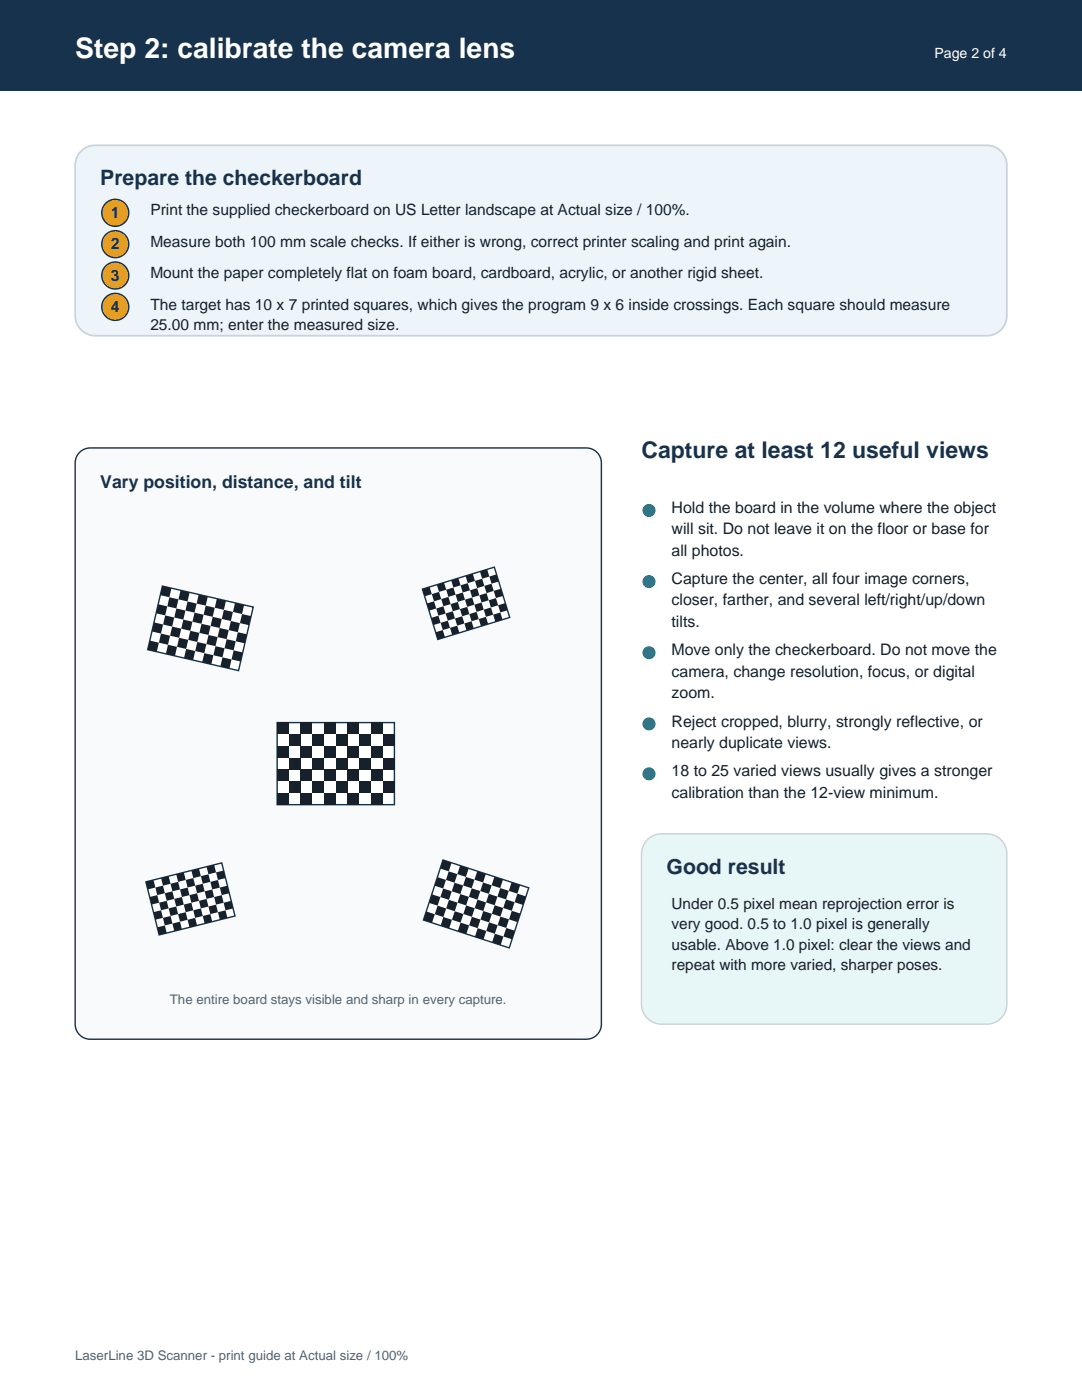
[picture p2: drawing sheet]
<svg xmlns="http://www.w3.org/2000/svg" width="216mm" height="279mm" viewBox="0 0 216 279" stroke-linecap="round" stroke-linejoin="round" font-family="sans-serif">
<path d="M0 0h215.9v18h-215.9z" fill-rule="evenodd" fill="#17324d"/>
<path d="M16.2 30.2a4 4 0 0 1 2.8-1.2h177.9a4 4 0 0 1 4 4v30a4 4 0 0 1-4 4h-177.9a4 4 0 0 1-4-4v-30a4 4 0 0 1 1.2-2.8z" fill-rule="evenodd" fill="#edf4fa" stroke="#c8d3dc" stroke-width=".35"/>
<g fill="#e59d22" stroke="#17324d" stroke-width=".28">
<circle cx="23" cy="42.5" r="2.7"/>
<circle cx="23" cy="48.7" r="2.7"/>
<circle cx="23" cy="55" r="2.7"/>
<circle cx="23" cy="61.2" r="2.7"/>
</g>
<path d="M16.1 90.1l1.2-.6 .7-.1h99a3 3 0 0 1 3 3v112a3 3 0 0 1-3 3h-99a3 3 0 0 1-3-3v-112a2.99 2.99 0 0 1 1.1-2.3z" fill-rule="evenodd" fill="#f8fafc" stroke="#17324d" stroke-width=".28"/>
<path d="M32.4 117l18.1 4.1-2.9 12.7-18.1-4.1z" fill-rule="evenodd" fill="#fff" stroke="#17324d" stroke-width=".28"/>
<g fill="#17212b">
<path d="M29.9 127.8l1.8 .5-.4 1.8-1.8-.4z" fill-rule="evenodd"/>
<path d="M33.5 128.7l1.8 .4-.4 1.8-1.8-.4z" fill-rule="evenodd"/>
<path d="M37.1 129.5l1.9 .4-.5 1.8-1.8-.4z" fill-rule="evenodd"/>
<path d="M40.8 130.3l1.8 .5-.4 1.8-1.9-.4z" fill-rule="evenodd"/>
<path d="M44.4 131.2l1.8 .4-.4 1.8-1.8-.4z" fill-rule="evenodd"/>
<path d="M32.1 126.4l1.8 .5-.4 1.8-1.8-.4z" fill-rule="evenodd"/>
<path d="M35.7 127.3l1.9 .4-.5 1.8-1.8-.4z" fill-rule="evenodd"/>
<path d="M39.4 128.1l1.8 .4-.4 1.8-1.8-.4z" fill-rule="evenodd"/>
<path d="M43 129l1.8 .4-.4 1.8-1.8-.4z" fill-rule="evenodd"/>
<path d="M46.6 129.8l1.8 .4-.4 1.8-1.8-.4z" fill-rule="evenodd"/>
<path d="M30.7 124.2l1.8 .4-.4 1.8-1.8-.4z" fill-rule="evenodd"/>
<path d="M34.4 125.1l1.8 .4-.5 1.8-1.8-.4z" fill-rule="evenodd"/>
<path d="M38 125.9l1.8 .4-.4 1.8-1.8-.4z" fill-rule="evenodd"/>
<path d="M41.6 126.7l1.8 .4-.4 1.9-1.8-.5z" fill-rule="evenodd"/>
<path d="M45.2 127.6l1.8 .4-.4 1.8-1.8-.4z" fill-rule="evenodd"/>
<path d="M33 122.8l1.8 .4-.4 1.9-1.9-.5z" fill-rule="evenodd"/>
<path d="M36.6 123.7l1.8 .4-.4 1.8-1.8-.4z" fill-rule="evenodd"/>
<path d="M40.2 124.5l1.8 .4-.4 1.8-1.8-.4z" fill-rule="evenodd"/>
<path d="M43.8 125.3l1.8 .4-.4 1.9-1.8-.5z" fill-rule="evenodd"/>
<path d="M47.5 126.2l1.8 .4-.4 1.8-1.9-.4z" fill-rule="evenodd"/>
<path d="M31.6 120.6l1.8 .4-.4 1.8-1.9-.4z" fill-rule="evenodd"/>
<path d="M35.2 121.4l1.8 .4-.4 1.9-1.8-.5z" fill-rule="evenodd"/>
<path d="M38.8 122.3l1.8 .4-.4 1.8-1.8-.4z" fill-rule="evenodd"/>
<path d="M42.4 123.1l1.9 .4-.5 1.8-1.8-.4z" fill-rule="evenodd"/>
<path d="M46.1 123.9l1.8 .5-.4 1.8-1.9-.5z" fill-rule="evenodd"/>
<path d="M33.8 119.2l1.8 .4-.4 1.8-1.8-.4z" fill-rule="evenodd"/>
<path d="M37.4 120l1.8 .5-.4 1.8-1.8-.5z" fill-rule="evenodd"/>
<path d="M41 120.9l1.9 .4-.5 1.8-1.8-.4z" fill-rule="evenodd"/>
<path d="M44.7 121.7l1.8 .4-.4 1.8-1.8-.4z" fill-rule="evenodd"/>
<path d="M48.3 122.5l1.8 .5-.4 1.8-1.8-.4z" fill-rule="evenodd"/>
<path d="M32.4 117l1.8 .4-.4 1.8-1.8-.4z" fill-rule="evenodd"/>
<path d="M36 117.8l1.8 .4-.4 1.8-1.8-.4z" fill-rule="evenodd"/>
<path d="M39.7 118.6l1.8 .5-.5 1.8-1.8-.4z" fill-rule="evenodd"/>
<path d="M43.3 119.5l1.8 .4-.4 1.8-1.8-.4z" fill-rule="evenodd"/>
<path d="M46.9 120.3l1.8 .4-.4 1.8-1.8-.4z" fill-rule="evenodd"/>
</g>
<path d="M84.3 117.6l14.3-4.4 3.1 10-14.3 4.4z" fill-rule="evenodd" fill="#fff" stroke="#17324d" stroke-width=".28"/>
<g fill="#17212b">
<path d="M86.9 126.2l1.5-.5 .4 1.5-1.4 .4z" fill-rule="evenodd"/>
<path d="M89.8 125.3l1.4-.4 .5 1.4-1.5 .4z" fill-rule="evenodd"/>
<path d="M92.7 124.4l1.4-.4 .4 1.4-1.4 .5z" fill-rule="evenodd"/>
<path d="M95.5 123.5l1.5-.4 .4 1.4-1.4 .5z" fill-rule="evenodd"/>
<path d="M98.4 122.7l1.4-.5 .5 1.5-1.5 .4z" fill-rule="evenodd"/>
<path d="M87.9 124.3l1.5-.4 .4 1.4-1.4 .4z" fill-rule="evenodd"/>
<path d="M90.8 123.4l1.4-.4 .5 1.4-1.5 .5z" fill-rule="evenodd"/>
<path d="M93.7 122.6l1.4-.5 .4 1.4-1.4 .5z" fill-rule="evenodd"/>
<path d="M96.5 121.7l1.5-.5 .4 1.5-1.4 .4z" fill-rule="evenodd"/>
<path d="M99.4 120.8l1.4-.4 .5 1.4-1.5 .4z" fill-rule="evenodd"/>
<path d="M86 123.3l1.5-.4 .4 1.4-1.4 .4z" fill-rule="evenodd"/>
<path d="M88.9 122.4l1.5-.4 .4 1.4-1.4 .5z" fill-rule="evenodd"/>
<path d="M91.8 121.6l1.4-.5 .5 1.5-1.5 .4z" fill-rule="evenodd"/>
<path d="M94.7 120.7l1.4-.5 .4 1.5-1.4 .4z" fill-rule="evenodd"/>
<path d="M97.5 119.8l1.5-.4 .4 1.4-1.4 .4z" fill-rule="evenodd"/>
<path d="M87 121.4l1.5-.4 .4 1.4-1.4 .5z" fill-rule="evenodd"/>
<path d="M89.9 120.6l1.4-.5 .5 1.5-1.4 .4z" fill-rule="evenodd"/>
<path d="M92.8 119.7l1.4-.5 .5 1.5-1.5 .4z" fill-rule="evenodd"/>
<path d="M95.6 118.8l1.5-.4 .4 1.4-1.4 .4z" fill-rule="evenodd"/>
<path d="M98.5 117.9l1.5-.4 .4 1.4-1.4 .5z" fill-rule="evenodd"/>
<path d="M85.2 120.4l1.4-.4 .4 1.4-1.4 .5z" fill-rule="evenodd"/>
<path d="M88 119.6l1.5-.5 .4 1.5-1.4 .4z" fill-rule="evenodd"/>
<path d="M90.9 118.7l1.4-.5 .5 1.5-1.5 .4z" fill-rule="evenodd"/>
<path d="M93.8 117.8l1.4-.4 .4 1.4-1.4 .4z" fill-rule="evenodd"/>
<path d="M96.6 116.9l1.5-.4 .4 1.4-1.4 .5z" fill-rule="evenodd"/>
<path d="M86.2 118.6l1.4-.5 .4 1.5-1.4 .4z" fill-rule="evenodd"/>
<path d="M89 117.7l1.5-.4 .4 1.4-1.4 .4z" fill-rule="evenodd"/>
<path d="M91.9 116.8l1.4-.4 .5 1.4-1.5 .4z" fill-rule="evenodd"/>
<path d="M94.8 115.9l1.4-.4 .4 1.4-1.4 .5z" fill-rule="evenodd"/>
<path d="M97.6 115.1l1.5-.5 .4 1.5-1.4 .4z" fill-rule="evenodd"/>
<path d="M84.3 117.6l1.4-.5 .5 1.5-1.5 .4z" fill-rule="evenodd"/>
<path d="M87.2 116.7l1.4-.4 .4 1.4-1.4 .4z" fill-rule="evenodd"/>
<path d="M90 115.8l1.5-.4 .4 1.4-1.4 .5z" fill-rule="evenodd"/>
<path d="M92.9 114.9l1.4-.4 .5 1.4-1.5 .5z" fill-rule="evenodd"/>
<path d="M95.8 114.1l1.4-.5 .4 1.5-1.4 .4z" fill-rule="evenodd"/>
</g>
<path d="M55.3 144.2h23.4v16.4h-23.4z" fill-rule="evenodd" fill="#fff" stroke="#17324d" stroke-width=".28"/>
<g fill="#17212b">
<path d="M55.3 158.3h2.3v2.3h-2.3z" fill-rule="evenodd"/>
<path d="M60 158.3h2.3v2.3h-2.3z" fill-rule="evenodd"/>
<path d="M64.7 158.3h2.3v2.3h-2.3z" fill-rule="evenodd"/>
<path d="M69.3 158.3h2.4v2.3h-2.4z" fill-rule="evenodd"/>
<path d="M74 158.3h2.4v2.3h-2.4z" fill-rule="evenodd"/>
<path d="M57.6 155.9h2.4v2.4h-2.4z" fill-rule="evenodd"/>
<path d="M62.3 155.9h2.4v2.4h-2.4z" fill-rule="evenodd"/>
<path d="M67 155.9h2.3v2.4h-2.3z" fill-rule="evenodd"/>
<path d="M71.7 155.9h2.3v2.4h-2.3z" fill-rule="evenodd"/>
<path d="M76.4 155.9h2.3v2.4h-2.3z" fill-rule="evenodd"/>
<path d="M55.3 153.6h2.3v2.3h-2.3z" fill-rule="evenodd"/>
<path d="M60 153.6h2.3v2.3h-2.3z" fill-rule="evenodd"/>
<path d="M64.7 153.6h2.3v2.3h-2.3z" fill-rule="evenodd"/>
<path d="M69.3 153.6h2.4v2.3h-2.4z" fill-rule="evenodd"/>
<path d="M74 153.6h2.4v2.3h-2.4z" fill-rule="evenodd"/>
<path d="M57.6 151.2h2.4v2.4h-2.4z" fill-rule="evenodd"/>
<path d="M62.3 151.2h2.4v2.4h-2.4z" fill-rule="evenodd"/>
<path d="M67 151.2h2.3v2.4h-2.3z" fill-rule="evenodd"/>
<path d="M71.7 151.2h2.3v2.4h-2.3z" fill-rule="evenodd"/>
<path d="M76.4 151.2h2.3v2.4h-2.3z" fill-rule="evenodd"/>
<path d="M55.3 148.9h2.3v2.3h-2.3z" fill-rule="evenodd"/>
<path d="M60 148.9h2.3v2.3h-2.3z" fill-rule="evenodd"/>
<path d="M64.7 148.9h2.3v2.3h-2.3z" fill-rule="evenodd"/>
<path d="M69.3 148.9h2.4v2.3h-2.4z" fill-rule="evenodd"/>
<path d="M74 148.9h2.4v2.3h-2.4z" fill-rule="evenodd"/>
<path d="M57.6 146.6h2.4v2.3h-2.4z" fill-rule="evenodd"/>
<path d="M62.3 146.6h2.4v2.3h-2.4z" fill-rule="evenodd"/>
<path d="M67 146.6h2.3v2.3h-2.3z" fill-rule="evenodd"/>
<path d="M71.7 146.6h2.3v2.3h-2.3z" fill-rule="evenodd"/>
<path d="M76.4 146.6h2.3v2.3h-2.3z" fill-rule="evenodd"/>
<path d="M55.3 144.2h2.3v2.3h-2.3z" fill-rule="evenodd"/>
<path d="M60 144.2h2.3v2.3h-2.3z" fill-rule="evenodd"/>
<path d="M64.7 144.2h2.3v2.3h-2.3z" fill-rule="evenodd"/>
<path d="M69.3 144.2h2.4v2.3h-2.4z" fill-rule="evenodd"/>
<path d="M74 144.2h2.4v2.3h-2.4z" fill-rule="evenodd"/>
</g>
<path d="M29.1 176l15.1-3.8 2.7 10.6-15.1 3.8z" fill-rule="evenodd" fill="#fff" stroke="#17324d" stroke-width=".28"/>
<g fill="#17212b">
<path d="M31.4 185.1l1.5-.4 .4 1.5-1.5 .4z" fill-rule="evenodd"/>
<path d="M34.4 184.3l1.5-.4 .4 1.6-1.5 .3z" fill-rule="evenodd"/>
<path d="M37.4 183.6l1.5-.4 .4 1.5-1.5 .4z" fill-rule="evenodd"/>
<path d="M40.5 182.8l1.5-.4 .3 1.5-1.5 .4z" fill-rule="evenodd"/>
<path d="M43.5 182.1l1.5-.4 .4 1.5-1.5 .4z" fill-rule="evenodd"/>
<path d="M32.5 183.2l1.5-.4 .4 1.5-1.5 .4z" fill-rule="evenodd"/>
<path d="M35.5 182.4l1.6-.4 .3 1.6-1.5 .3z" fill-rule="evenodd"/>
<path d="M38.6 181.7l1.5-.4 .4 1.5-1.6 .4z" fill-rule="evenodd"/>
<path d="M41.6 180.9l1.5-.4 .4 1.6-1.5 .3z" fill-rule="evenodd"/>
<path d="M44.6 180.2l1.5-.4 .4 1.5-1.5 .4z" fill-rule="evenodd"/>
<path d="M30.6 182l1.5-.3 .4 1.5-1.5 .4z" fill-rule="evenodd"/>
<path d="M33.6 181.3l1.6-.4 .3 1.5-1.5 .4z" fill-rule="evenodd"/>
<path d="M36.7 180.5l1.5-.3 .4 1.5-1.5 .3z" fill-rule="evenodd"/>
<path d="M39.7 179.8l1.5-.4 .4 1.5-1.5 .4z" fill-rule="evenodd"/>
<path d="M42.7 179l1.5-.4 .4 1.6-1.5 .3z" fill-rule="evenodd"/>
<path d="M31.8 180.2l1.5-.4 .3 1.5-1.5 .4z" fill-rule="evenodd"/>
<path d="M34.8 179.4l1.5-.4 .4 1.5-1.5 .4z" fill-rule="evenodd"/>
<path d="M37.8 178.6l1.5-.3 .4 1.5-1.5 .4z" fill-rule="evenodd"/>
<path d="M40.8 177.9l1.6-.4 .3 1.5-1.5 .4z" fill-rule="evenodd"/>
<path d="M43.9 177.1l1.5-.3 .4 1.5-1.6 .3z" fill-rule="evenodd"/>
<path d="M29.9 179l1.5-.4 .4 1.6-1.6 .3z" fill-rule="evenodd"/>
<path d="M32.9 178.3l1.5-.4 .4 1.5-1.5 .4z" fill-rule="evenodd"/>
<path d="M35.9 177.5l1.5-.4 .4 1.5-1.5 .4z" fill-rule="evenodd"/>
<path d="M38.9 176.8l1.6-.4 .3 1.5-1.5 .4z" fill-rule="evenodd"/>
<path d="M42 176l1.5-.4 .4 1.5-1.5 .4z" fill-rule="evenodd"/>
<path d="M31 177.1l1.5-.4 .4 1.6-1.5 .3z" fill-rule="evenodd"/>
<path d="M34 176.4l1.5-.4 .4 1.5-1.5 .4z" fill-rule="evenodd"/>
<path d="M37.1 175.6l1.5-.4 .3 1.6-1.5 .3z" fill-rule="evenodd"/>
<path d="M40.1 174.9l1.5-.4 .4 1.5-1.5 .4z" fill-rule="evenodd"/>
<path d="M43.1 174.1l1.5-.4 .4 1.5-1.5 .4z" fill-rule="evenodd"/>
<path d="M29.1 176l1.5-.4 .4 1.5-1.5 .4z" fill-rule="evenodd"/>
<path d="M32.1 175.2l1.6-.3 .3 1.5-1.5 .3z" fill-rule="evenodd"/>
<path d="M35.2 174.5l1.5-.4 .4 1.5-1.6 .4z" fill-rule="evenodd"/>
<path d="M38.2 173.7l1.5-.4 .4 1.6-1.5 .3z" fill-rule="evenodd"/>
<path d="M41.2 173l1.5-.4 .4 1.5-1.5 .4z" fill-rule="evenodd"/>
</g>
<path d="M88.4 171.6l17.1 5.6-3.9 12-17.1-5.6z" fill-rule="evenodd" fill="#fff" stroke="#17324d" stroke-width=".28"/>
<g fill="#17212b">
<path d="M85 181.9l1.8 .6-.6 1.7-1.7-.6z" fill-rule="evenodd"/>
<path d="M88.5 183l1.7 .6-.6 1.7-1.7-.6z" fill-rule="evenodd"/>
<path d="M91.9 184.1l1.7 .6-.5 1.7-1.8-.6z" fill-rule="evenodd"/>
<path d="M95.3 185.2l1.7 .6-.5 1.7-1.7-.6z" fill-rule="evenodd"/>
<path d="M98.7 186.3l1.8 .6-.6 1.7-1.7-.5z" fill-rule="evenodd"/>
<path d="M87.3 180.7l1.7 .6-.5 1.7-1.7-.5z" fill-rule="evenodd"/>
<path d="M90.7 181.9l1.8 .5-.6 1.7-1.7-.5z" fill-rule="evenodd"/>
<path d="M94.2 183l1.7 .5-.6 1.7-1.7-.5z" fill-rule="evenodd"/>
<path d="M97.6 184.1l1.7 .5-.6 1.7-1.7-.5z" fill-rule="evenodd"/>
<path d="M101 185.2l1.7 .5-.5 1.8-1.7-.6z" fill-rule="evenodd"/>
<path d="M86.2 178.5l1.7 .5-.6 1.7-1.7-.5z" fill-rule="evenodd"/>
<path d="M89.6 179.6l1.7 .5-.6 1.8-1.7-.6z" fill-rule="evenodd"/>
<path d="M93 180.7l1.7 .6-.5 1.7-1.7-.6z" fill-rule="evenodd"/>
<path d="M96.4 181.8l1.7 .6-.5 1.7-1.7-.6z" fill-rule="evenodd"/>
<path d="M99.9 182.9l1.7 .6-.6 1.7-1.7-.6z" fill-rule="evenodd"/>
<path d="M88.4 177.3l1.7 .6-.5 1.7-1.7-.6z" fill-rule="evenodd"/>
<path d="M91.9 178.4l1.7 .6-.6 1.7-1.7-.6z" fill-rule="evenodd"/>
<path d="M95.3 179.5l1.7 .6-.6 1.7-1.7-.5z" fill-rule="evenodd"/>
<path d="M98.7 180.7l1.7 .5-.5 1.7-1.8-.5z" fill-rule="evenodd"/>
<path d="M102.1 181.8l1.7 .5-.5 1.7-1.7-.5z" fill-rule="evenodd"/>
<path d="M87.3 175.1l1.7 .5-.6 1.7-1.7-.5z" fill-rule="evenodd"/>
<path d="M90.7 176.2l1.7 .5-.5 1.7-1.8-.5z" fill-rule="evenodd"/>
<path d="M94.1 177.3l1.7 .5-.5 1.7-1.7-.5z" fill-rule="evenodd"/>
<path d="M97.5 178.4l1.8 .5-.6 1.8-1.7-.6z" fill-rule="evenodd"/>
<path d="M101 179.5l1.7 .6-.6 1.7-1.7-.6z" fill-rule="evenodd"/>
<path d="M89.5 173.9l1.8 .6-.6 1.7-1.7-.6z" fill-rule="evenodd"/>
<path d="M93 175l1.7 .6-.6 1.7-1.7-.6z" fill-rule="evenodd"/>
<path d="M96.4 176.1l1.7 .6-.6 1.7-1.7-.6z" fill-rule="evenodd"/>
<path d="M99.8 177.2l1.7 .6-.5 1.7-1.7-.6z" fill-rule="evenodd"/>
<path d="M103.2 178.3l1.8 .6-.6 1.7-1.7-.5z" fill-rule="evenodd"/>
<path d="M88.4 171.6l1.7 .6-.6 1.7-1.7-.6z" fill-rule="evenodd"/>
<path d="M91.8 172.7l1.7 .6-.5 1.7-1.7-.5z" fill-rule="evenodd"/>
<path d="M95.2 173.9l1.7 .5-.5 1.7-1.7-.5z" fill-rule="evenodd"/>
<path d="M98.7 175l1.7 .5-.6 1.7-1.7-.5z" fill-rule="evenodd"/>
<path d="M102.1 176.1l1.7 .5-.6 1.7-1.7-.5z" fill-rule="evenodd"/>
</g>
<g fill="#008c95">
<circle cx="129.5" cy="101.9" r="1.3"/>
<circle cx="129.5" cy="116.1" r="1.3"/>
<circle cx="129.5" cy="130.3" r="1.3"/>
<circle cx="129.5" cy="144.5" r="1.3"/>
<circle cx="129.5" cy="154.4" r="1.3"/>
</g>
<path d="M129.2 167.6a4 4 0 0 1 2.8-1.2h64.9a4 4 0 0 1 4 4v30a4 4 0 0 1-4 4h-64.9a4 4 0 0 1-4-4v-30a4 4 0 0 1 1.2-2.8z" fill-rule="evenodd" fill="#e7f6f6" stroke="#c8d3dc" stroke-width=".28"/>
<text font-size="5.6" fill="#fff" x="15" y="11.5">Step 2: calibrate the camera lens</text>
<text font-size="4.6" fill="#17324d" x="128" y="91.4">Capture at least 12 useful views</text>
<g font-size="4.2" fill="#17324d">
<text x="20" y="37">Prepare the checkerboard</text>
<text x="133" y="174.4">Good result</text>
</g>
<text font-size="3.5" fill="#17324d" x="20" y="97.4">Vary position, distance, and tilt</text>
<g font-size="3.2" fill="#17324d">
<text x="22.1" y="43.5">1</text>
<text x="22.1" y="49.8">2</text>
<text x="22.1" y="56">3</text>
<text x="22.1" y="62.3">4</text>
</g>
<g font-size="3.2" fill="#17212b">
<text x="134" y="102.4">Hold the board in the volume where the object</text>
<text x="134" y="106.6">will sit. Do not leave it on the floor or base for</text>
<text x="134" y="110.9">all photos.</text>
<text x="134" y="116.6">Capture the center, all four image corners,</text>
<text x="134" y="120.8">closer, farther, and several left/right/up/down</text>
<text x="134" y="125.1">tilts.</text>
<text x="134" y="130.8">Move only the checkerboard. Do not move the</text>
<text x="134" y="135">camera, change resolution, focus, or digital</text>
<text x="134" y="139.3">zoom.</text>
<text x="134" y="145">Reject cropped, blurry, strongly reflective, or</text>
<text x="134" y="149.2">nearly duplicate views.</text>
<text x="134" y="155">18 to 25 varied views usually gives a stronger</text>
<text x="134" y="159.2">calibration than the 12-view minimum.</text>
</g>
<g font-size="3.1" fill="#17212b">
<text x="30" y="43">Print the supplied checkerboard on US Letter landscape at Actual size / 100%.</text>
<text x="30" y="49.3">Measure both 100 mm scale checks. If either is wrong, correct printer scaling and print again.</text>
<text x="30" y="55.5">Mount the paper completely flat on foam board, cardboard, acrylic, or another rigid sheet.</text>
<text x="30" y="61.8">The target has 10 x 7 printed squares, which gives the program 9 x 6 inside crossings. Each square should measure</text>
<text x="30" y="65.8">25.00 mm; enter the measured size.</text>
<text x="134" y="181.4">Under 0.5 pixel mean reprojection error is</text>
<text x="134" y="185.5">very good. 0.5 to 1.0 pixel is generally</text>
<text x="134" y="189.5">usable. Above 1.0 pixel: clear the views and</text>
<text x="134" y="193.6">repeat with more varied, sharper poses.</text>
</g>
<text font-size="2.8" fill="#fff" x="186.5" y="11.5">Page 2 of 4</text>
<g font-size="2.6" fill="#526270">
<text x="33.9" y="200.4">The entire board stays visible and sharp in every capture.</text>
<text x="15" y="271.4">LaserLine 3D Scanner - print guide at Actual size / 100%</text>
</g>
</svg>
